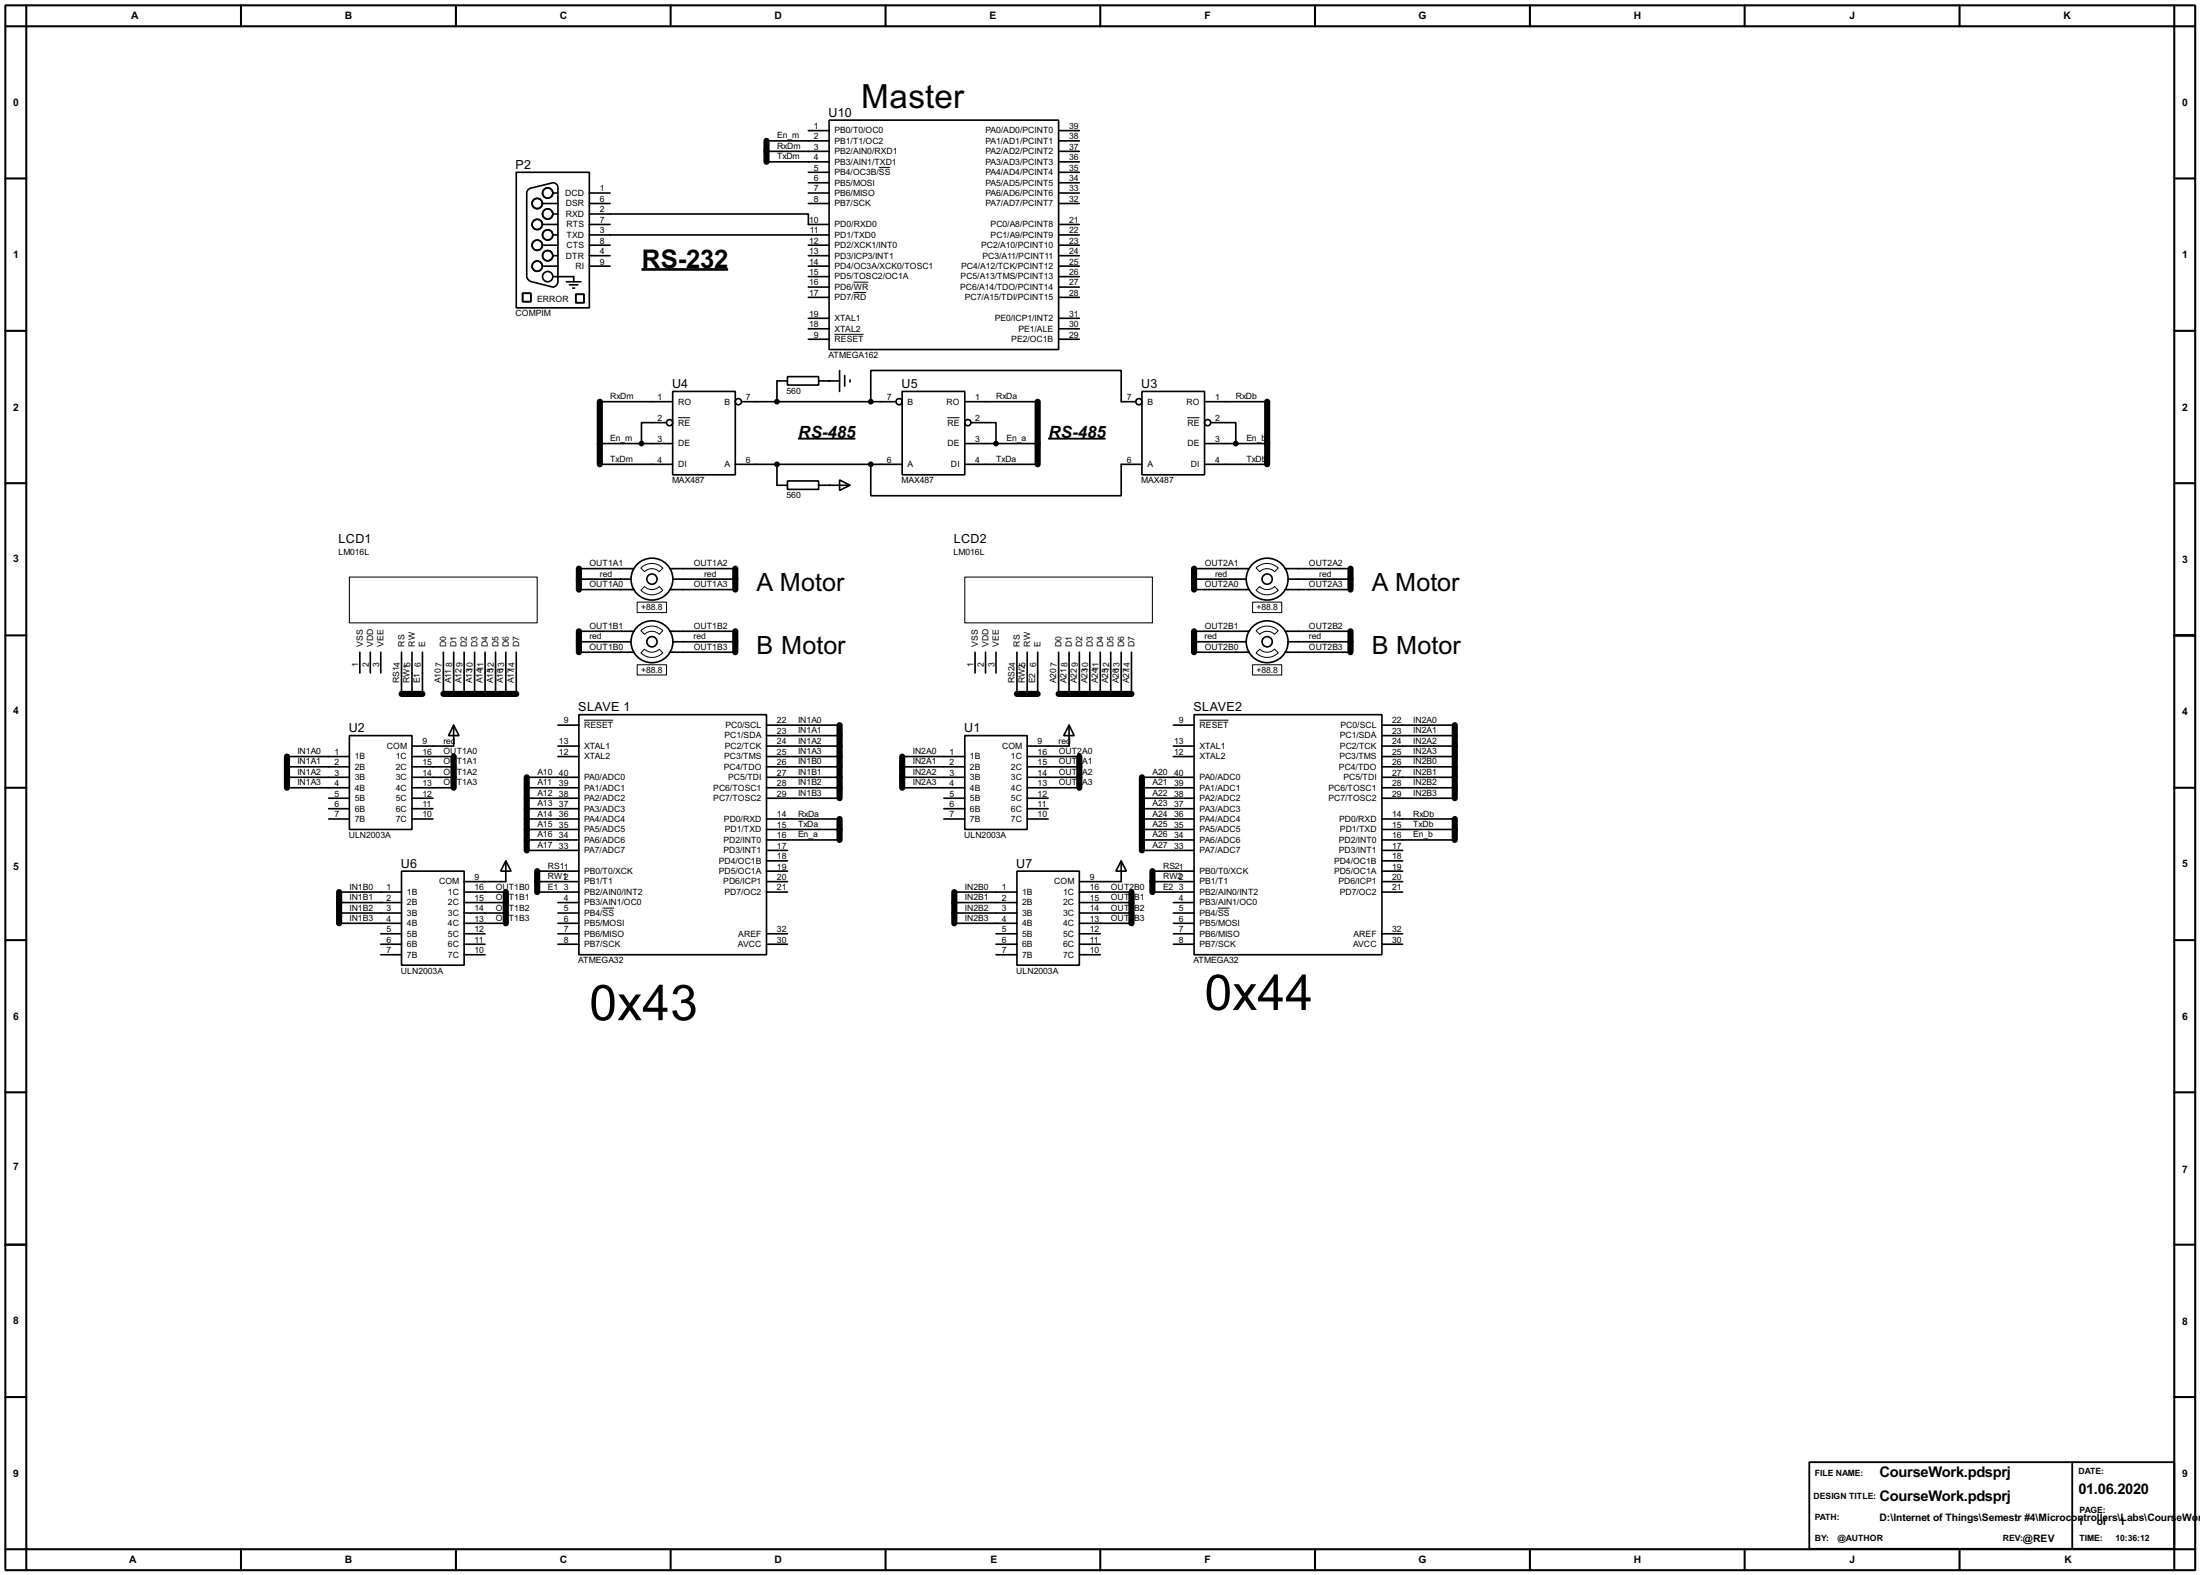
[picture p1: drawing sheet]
<svg xmlns="http://www.w3.org/2000/svg" width="536mm" height="383mm" viewBox="0 0 536 383" stroke-linecap="round" stroke-linejoin="round" font-family="sans-serif">
<g fill="none" stroke="#000" stroke-width=".5">
<path d="M1.3 1.3h533.4v381h-533.4zM6.4 6.4h523.2v370.8h-523.2zM6.4 1.3v5.1h-5.1M58.7 1.3v5.1M111.1 1.3v5.1M163.4 1.3v5.1M215.7 1.3v5.1M268 1.3v5.1M320.3 1.3v5.1M372.7 1.3v5.1M425 1.3v5.1M477.3 1.3v5.1"/>
<path d="M529.6 1.3v5.1h5.1M1.3 43.5h5.1M529.6 43.5h5.1M1.3 80.6h5.1M529.6 80.6h5.1M1.3 117.7h5.1M529.6 117.7h5.1M1.3 154.7h5.1M529.6 154.7h5.1M1.3 191.8h5.1M529.6 191.8h5.1M1.3 228.9h5.1"/>
<path d="M529.6 228.9h5.1M1.3 266h5.1M529.6 266h5.1M1.3 303.1h5.1M529.6 303.1h5.1M1.3 340.2h5.1M529.6 340.2h5.1M1.3 377.2h5.1v5.1M58.7 377.2v5.1M111.1 377.2v5.1M163.4 377.2v5.1M215.7 377.2v5.1"/>
<path d="M268 377.2v5.1M320.3 377.2v5.1M372.7 377.2v5.1M425 377.2v5.1M477.3 377.2v5.1M534.7 377.2h-5.1v5.1"/>
</g>
<path d="M194.4 106.8h14M255.3 106.8h14M440.7 356h88.9v21.1h-88.9zM504.8 356v21.1" fill="none" stroke="#000" stroke-width=".45"/>
<g fill="none" stroke="#000" stroke-width="1.5">
<path d="M186.7 34.3v5.1M146.1 97.8v15.3M252.8 97.8v15.3M308.7 97.8v15.3M141 138.5v5.1M179.1 138.5v5.1M290.9 138.5v5.1M329 138.5v5.1M141 153.7v5.1M179.1 153.7v5.1M290.9 153.7v5.1M329 153.7v5.1"/>
<path d="M97.8 169h5.1M108 169h17.8M204.5 176.6v17.8M247.7 169h5.1M257.9 169h17.7M354.4 176.6v17.8M69.9 184.2v7.6M110.5 184.2v7.6M128.3 189.3v17.8M204.5 199.4v5.1M219.8 184.2v7.6M262.9 184.2v7.6"/>
<path d="M278.2 189.3v17.8M354.4 199.4v5.1M82.6 217.2v7.6M123.2 217.2v7.6M130.9 212.1v5.1M232.5 217.2v7.6M275.6 217.2v7.6M280.7 212.1v5.1"/>
</g>
<g fill="#000">
<circle cx="202" cy="92.8" r=".2"/>
<circle cx="202" cy="118.2" r=".2"/>
</g>
<g fill="none" stroke="#000" stroke-width=".4">
<path d="M186.7 34.3h15.3M186.7 39.4h15.3M186.7 36.9h15.3M196.9 31.8h5.1M202 29.3h55.9v55.8h-55.9zM257.9 34.3h5M257.9 39.4h5M257.9 36.9h5M257.9 31.8h5M125.8 42h17.8v33h-17.8zM128.6 46.2l.6-.4 5.5-1.3a1.18 1.18 0 0 1 1.2 1.3v22.8a1.4 1.4 0 0 1-1.2 1.3l-5.5-1.4-.8-.8-.1-20.7zM132.1 59.7h3.8"/>
<path d="M132.1 54.7h3.8M132.1 49.6h3.8M134.7 57.2h1.2M134.7 47h1.2M134.7 52.1h1.2M143.6 52.1h53.3v2.6h5.1M143.6 57.2h58.4M143.6 59.7h5M143.6 54.7h5M143.6 47h5M143.6 49.6h5M196.9 59.7h5.1"/>
<path d="M196.9 47h5.1M196.9 44.5h5.1M196.9 42h5.1M196.9 49.6h5.1M257.9 57.2h5M257.9 59.7h5M257.9 54.7h5M257.9 47h5M257.9 44.5h5M257.9 42h5M257.9 49.6h5M127.3 71.4h2v2.1h-2z"/>
<path d="M132.1 64.8h3.8M134.7 67.4h5.1v1.2M134.7 62.3h1.2M138 68.6h3.5M138.7 69.4h2.1M139.5 70.2h.5M140.3 71.7h2v2h-2zM143.6 64.8h5M143.6 62.3h5M196.9 69.9h5.1M196.9 67.4h5.1M196.9 64.8h5.1"/>
<path d="M196.9 62.3h5.1M196.9 72.4h5.1M196.9 77.5h5.1M257.9 69.9h5M257.9 67.4h5M257.9 64.8h5M257.9 62.3h5M257.9 72.4h5M257.9 77.5h5M146.1 97.8h17.8M163.9 95.3h15.2v20.3h-15.2zM180.6 97.8h37.6"/>
<path d="M191.8 91.7h7.6v2.1h-7.6zM191.8 92.8h-2.5v5M196.9 82.6h5.1M196.9 80.1h5.1M199.4 92.8h5.1M204.5 90.2v5.1M205.8 91.5v2.5M207.1 92.5v.5M212.1 97.8v-7.6h61v7.6h3.6M219.8 95.3h15.2v20.3h-15.2zM235 97.8h17.8M257.9 82.6h5"/>
<path d="M257.9 80.1h5M278.2 95.3h15.2v20.3h-15.2zM293.4 97.8h15.3M146.1 113.1h17.8M146.1 108h17.8M162.4 102.9h-6.1v5.1M179.1 113.1h40.7M189.3 113.1v5.1h2.5M191.8 117.1h7.6v2.1h-7.6zM199.4 118.2h7.7M204.5 116.9l2.6 1.3-2.6 1.2zM212.1 113.1v7.6h61v-7.6h5.1"/>
<path d="M235 113.1h17.8M235 108h17.8M236.5 102.9h6.1v5.1M293.4 113.1h15.3M293.4 108h15.3M294.9 102.9h6.1v5.1M141 138.5h13.5M163.1 138.5h16M290.9 138.5h13.4M313 138.5h16M87.7 158.8v5.1M90.2 158.8v5.1"/>
<path d="M92.8 158.8v5.1M97.8 158.8v10.2M100.4 158.8v10.2M102.9 158.8v10.2M108 158.8v10.2M110.5 158.8v10.2M113.1 158.8v10.2M115.6 158.8v10.2M118.2 158.8v10.2M120.7 158.8v10.2M123.2 158.8v10.2M125.8 158.8v10.2"/>
<path d="M141 143.6h13.5M141 153.7h13.5M141 158.8h13.5M141 156.3h12.7M141 141h12.7M163.1 143.6h16M163.1 153.7h16M163.1 158.8h16M163.9 156.3h15.2M163.9 141h15.2M237.5 158.8v5.1M240.1 158.8v5.1"/>
<path d="M242.6 158.8v5.1M247.7 158.8v10.2M250.2 158.8v10.2M252.8 158.8v10.2M257.9 158.8v10.2M260.4 158.8v10.2M262.9 158.8v10.2M265.5 158.8v10.2M268 158.8v10.2M270.6 158.8v10.2M273.1 158.8v10.2M275.6 158.8v10.2"/>
<path d="M290.9 143.6h13.4M290.9 153.7h13.4M290.9 158.8h13.4M290.9 156.3h12.7M290.9 141h12.7M313 143.6h16M313 153.7h16M313 158.8h16M313.7 156.3h15.3M313.7 141h15.3M85.1 179.1h15.3v22.9h-15.3zM110.5 176.6l1.3 2.5h-2.5z"/>
<path d="M110.5 176.6v5.1h-10.1M135.9 176.6h5.1M141 174h45.7v58.5h-45.7zM186.7 176.6h17.8M186.7 179.1h17.8M235 179.1h15.2v22.9h-15.2zM260.4 176.6l1.3 2.5h-2.6zM260.4 176.6v5.1h-10.2M285.8 176.6h5.1M290.9 174h45.7v58.5h-45.7zM336.6 176.6h17.8M336.6 179.1h17.8"/>
<path d="M69.9 184.2h15.2M69.9 186.7h15.2M69.9 189.3h15.2M69.9 191.8h15.2M80.1 199.4h5M80.1 194.4h5M80.1 196.9h5M100.4 199.4h5.1M100.4 184.2h10.1M100.4 186.7h10.1M100.4 189.3h10.1M100.4 191.8h10.1"/>
<path d="M100.4 194.4h5.1M100.4 196.9h5.1M128.3 199.4h12.7M128.3 189.3h12.7M128.3 191.8h12.7M128.3 194.4h12.7M128.3 196.9h12.7M135.9 184.2h5.1M135.9 181.7h5.1M186.7 199.4h17.8M186.7 184.2h17.8M186.7 186.7h17.8"/>
<path d="M186.7 189.3h17.8M186.7 191.8h17.8M186.7 181.7h17.8M186.7 194.4h17.8M219.8 184.2h15.2M219.8 186.7h15.2M219.8 189.3h15.2M219.8 191.8h15.2M229.9 199.4h5.1M229.9 194.4h5.1M229.9 196.9h5.1M250.2 199.4h5.1"/>
<path d="M250.2 184.2h12.7M250.2 186.7h12.7M250.2 189.3h12.7M250.2 191.8h12.7M250.2 194.4h5.1M250.2 196.9h5.1M278.2 199.4h12.7M278.2 189.3h12.7M278.2 191.8h12.7M278.2 194.4h12.7M278.2 196.9h12.7M285.8 184.2h5.1"/>
<path d="M285.8 181.7h5.1M336.6 199.4h17.8M336.6 184.2h17.8M336.6 186.7h17.8M336.6 189.3h17.8M336.6 191.8h17.8M336.6 181.7h17.8M336.6 194.4h17.8M82.6 217.2h15.2M82.6 219.8h15.2M97.8 212.1h15.3v22.9h-15.3zM113.1 217.2h10.1"/>
<path d="M113.1 219.8h10.1M123.2 209.6l1.3 2.5h-2.5zM123.2 209.6v5.1h-10.1M128.3 204.5h12.7M128.3 202h12.7M128.3 207.1h12.7M130.9 217.2h10.1M130.9 214.7h10.1M130.9 212.1h10.1M135.9 219.8h5.1M186.7 204.5h17.8M186.7 202h17.8"/>
<path d="M186.7 217.2h5.1M186.7 214.7h5.1M186.7 207.1h5.1M186.7 212.1h5.1M186.7 209.6h5.1M232.5 217.2h15.2M232.5 219.8h15.2M247.7 212.1h15.2v22.9h-15.2zM262.9 217.2h12.7M262.9 219.8h12.7M273.1 209.6l1.3 2.5h-2.6zM273.1 209.6v5.1h-10.2"/>
<path d="M278.2 204.5h12.7M278.2 202h12.7M278.2 207.1h12.7M280.7 217.2h10.2M280.7 214.7h10.2M280.7 212.1h10.2M285.8 219.8h5.1M336.6 204.5h17.8M336.6 202h17.8M336.6 217.2h5.1M336.6 214.7h5.1M336.6 207.1h5.1"/>
<path d="M336.6 212.1h5.1M336.6 209.6h5.1M82.6 224.8h15.2M82.6 222.3h15.2M92.8 227.4h5M92.8 229.9h5M92.8 232.5h5M113.1 224.8h10.1M113.1 222.3h10.1M113.1 227.4h5.1M113.1 229.9h5.1M113.1 232.5h5.1"/>
<path d="M135.9 224.8h5.1M135.9 222.3h5.1M135.9 227.4h5.1M135.9 229.9h5.1M186.7 227.4h5.1M186.7 229.9h5.1M232.5 224.8h15.2M232.5 222.3h15.2M242.6 227.4h5.1M242.6 229.9h5.1M242.6 232.5h5.1M262.9 224.8h12.7"/>
<path d="M262.9 222.3h12.7M262.9 227.4h5.1M262.9 229.9h5.1M262.9 232.5h5.1M285.8 224.8h5.1M285.8 222.3h5.1M285.8 227.4h5.1M285.8 229.9h5.1M336.6 227.4h5.1M336.6 229.9h5.1"/>
<circle cx="130.8" cy="49.6" r="1.25"/>
<circle cx="130.8" cy="54.7" r="1.25"/>
<circle cx="130.8" cy="59.7" r="1.25"/>
<circle cx="133.4" cy="47" r="1.25"/>
<circle cx="133.4" cy="57.2" r="1.25"/>
<circle cx="133.4" cy="52.1" r="1.25"/>
<circle cx="130.8" cy="64.8" r="1.25"/>
<circle cx="133.4" cy="67.4" r="1.25"/>
<circle cx="133.4" cy="62.3" r="1.25"/>
<circle cx="179.8" cy="97.8" r=".75"/>
<circle cx="219" cy="97.8" r=".75"/>
<circle cx="277.4" cy="97.8" r=".75"/>
<circle cx="163.1" cy="102.9" r=".75"/>
<circle cx="235.7" cy="102.9" r=".75"/>
<circle cx="294.1" cy="102.9" r=".75"/>
<circle cx="158.8" cy="141" r="5.1"/>
<circle cx="158.8" cy="156.3" r="5.1"/>
<circle cx="158.8" cy="141" r="1.25"/>
<circle cx="158.8" cy="156.3" r="1.25"/>
<circle cx="308.6" cy="141" r="5.1"/>
<circle cx="308.6" cy="156.3" r="5.1"/>
<circle cx="308.6" cy="156.3" r="1.25"/>
<circle cx="308.6" cy="141" r="1.25"/>
</g>
<g fill="none" stroke="#000" stroke-width=".24">
<path d="M214.1 40.8h2.8M207.9 68.7h3.6M207.9 71.2h3.1M203.3 81.4h7.1M165.2 101.7h2.9M230.8 101.7h2.9M289.2 101.7h3M156.1 138.3a3.7 3.7 0 0 1 5.4 0l-.9 .9a2.54 2.54 0 0 0-3.6 0zM306 138.3a3.8 3.8 0 0 1 5.4 0l-.9 .9a2.54 2.54 0 0 0-3.6 0zM155.2 146.6h7.2v2.6h-7.2zM156.1 159l.9-.9a2.53 2.53 0 0 0 3.6 0l.9 .9a3.7 3.7 0 0 1-5.4 0zM156.1 153.6a3.7 3.7 0 0 1 5.4 0l-.9 .9a2.54 2.54 0 0 0-3.6 0z"/>
<path d="M156.1 143.7l.9-.9a2.53 2.53 0 0 0 3.6 0l.9 .9a3.7 3.7 0 0 1-5.4 0zM305.1 146.6h7.1v2.6h-7.1zM306 159l.9-.9a2.54 2.54 0 0 0 3.6 0l.9 .9a3.8 3.8 0 0 1-5.4 0zM306 153.6a3.8 3.8 0 0 1 5.4 0l-.9 .9a2.54 2.54 0 0 0-3.6 0zM306 143.7l.9-.9a2.54 2.54 0 0 0 3.6 0l.9 .9a3.8 3.8 0 0 1-5.4 0zM142.3 175.4h7.1M155.2 161.9h7.2v2.5h-7.2zM292.2 175.4h7.1M305.1 161.9h7.1v2.5h-7.1zM146.8 221.1h2.8M296.7 221.1h2.8"/>
</g>
<g fill="#000" stroke="#000" stroke-width=".4">
<circle cx="189.2" cy="97.8" r=".5"/>
<circle cx="212.1" cy="97.8" r=".5"/>
<circle cx="156.2" cy="108" r=".5"/>
<circle cx="189.2" cy="113.1" r=".5"/>
<circle cx="212.1" cy="113.1" r=".5"/>
<circle cx="242.6" cy="108" r=".5"/>
<circle cx="301" cy="108" r=".5"/>
</g>
<path d="M85.1 140.5h45.8v11.2h-45.8zM235 140.5h45.7v11.2h-45.7z" fill="none" stroke="#000" stroke-width=".25"/>
<path d="M156.3 65.6h21.1" fill="none" stroke="#000" stroke-width=".65" stroke-linecap="butt"/>
<g font-size="13.5">
<text x="293.4" y="245.9">0x44</text>
<text x="143.6" y="248.4">0x43</text>
</g>
<text font-size="9.1" x="209.7" y="26.4">Master</text>
<text font-size="7" x="156.4" y="65.4">RS-232</text>
<g font-size="6.9">
<text x="184.3" y="143.9">A Motor</text>
<text x="334.2" y="143.9">A Motor</text>
<text x="184.3" y="159.2">B Motor</text>
<text x="334.2" y="159.2">B Motor</text>
</g>
<g font-size="4.6">
<text x="194.4" y="106.6">RS-485</text>
<text x="255.4" y="106.6">RS-485</text>
</g>
<g font-size="4">
<text x="457.8" y="359.6">CourseWork.pdsprj</text>
<text x="457.8" y="365.4">CourseWork.pdsprj</text>
<text x="506.3" y="363.7">01.06.2020</text>
</g>
<g font-size="3.4">
<text x="201.8" y="28.5">U10</text>
<text x="125.6" y="41.2">P2</text>
<text x="163.7" y="94.5">U4</text>
<text x="219.6" y="94.5">U5</text>
<text x="278" y="94.5">U3</text>
<text x="82.5" y="132.1">LCD1</text>
<text x="232.3" y="132.1">LCD2</text>
<text x="140.9" y="173.2">SLAVE 1</text>
<text x="290.7" y="173.2">SLAVE2</text>
<text x="85" y="178.3">U2</text>
<text x="234.9" y="178.3">U1</text>
<text x="97.7" y="211.3">U6</text>
<text x="247.6" y="211.3">U7</text>
</g>
<g font-size="2.8">
<text x="31.9" y="4.7">A</text>
<text x="84" y="4.7">B</text>
<text x="136.3" y="4.7">C</text>
<text x="188.6" y="4.7">D</text>
<text x="241" y="4.7">E</text>
<text x="293.4" y="4.7">F</text>
<text x="345.5" y="4.7">G</text>
<text x="397.9" y="4.7">H</text>
<text x="450.5" y="4.7">J</text>
<text x="502.6" y="4.7">K</text>
<text x="3.2" y="25.8">0</text>
<text x="531.5" y="25.8">0</text>
<text x="3.2" y="62.8">1</text>
<text x="531.5" y="62.8">1</text>
<text x="3.2" y="100">2</text>
<text x="531.5" y="100">2</text>
<text x="3.2" y="136.8">3</text>
<text x="531.5" y="137">3</text>
<text x="3.2" y="173.9">4</text>
<text x="531.5" y="174.1">4</text>
<text x="3.2" y="211.7">5</text>
<text x="531.5" y="211.2">5</text>
<text x="3.2" y="248.3">6</text>
<text x="531.5" y="248.3">6</text>
<text x="3.2" y="284.9">7</text>
<text x="531.5" y="285.6">7</text>
<text x="3.2" y="322.5">8</text>
<text x="531.5" y="322.7">8</text>
<text x="3.2" y="359.6">9</text>
<text x="531.5" y="359.6">9</text>
<text x="457.8" y="370.3">D:\Internet of Things\Semestr #4\Microcontrollers\Labs\Cours</text>
<text x="506.1" y="371.4">1</text>
<text x="510.7" y="371.4">of</text>
<text x="516.3" y="371.4">1</text>
<text x="530.2" y="370.3">eWo</text>
<text x="535.4" y="370.3">r</text>
<text x="492.8" y="375.4">@REV</text>
<text x="31.4" y="380.6">A</text>
<text x="84" y="380.6">B</text>
<text x="136.3" y="380.6">C</text>
<text x="188.6" y="380.6">D</text>
<text x="241.3" y="380.6">E</text>
<text x="293.4" y="380.6">F</text>
<text x="345.5" y="380.6">G</text>
<text x="397.9" y="380.6">H</text>
<text x="450.5" y="380.6">J</text>
<text x="502.8" y="380.6">K</text>
</g>
<g font-size="2.4">
<text x="189.3" y="33.7">En_m</text>
<text x="198.3" y="33.9">2</text>
<text x="198.3" y="31.4">1</text>
<text x="203.3" y="35">PB1/T1/OC2</text>
<text x="203.3" y="32.5">PB0/T0/OC0</text>
<text x="240" y="35">PA1/AD1/PCINT1</text>
<text x="240" y="32.5">PA0/AD0/PCINT0</text>
<text x="260.4" y="33.9">38</text>
<text x="260.4" y="31.4">39</text>
<text x="189.3" y="38.8">TxDm</text>
<text x="189.3" y="36.3">RxDm</text>
<text x="198.3" y="41.6">5</text>
<text x="198.3" y="39">4</text>
<text x="198.3" y="36.4">3</text>
<text x="203.3" y="40.1">PB3/AIN1/TXD1</text>
<text x="203.3" y="37.5">PB2/AIN0/RXD1</text>
<text x="240" y="40.1">PA3/AD3/PCINT3</text>
<text x="240" y="37.5">PA2/AD2/PCINT2</text>
<text x="260.4" y="41.6">35</text>
<text x="260.4" y="39">36</text>
<text x="260.4" y="36.4">37</text>
<text x="137.6" y="47.7">DCD</text>
<text x="146.1" y="46.6">1</text>
<text x="198.3" y="46.6">7</text>
<text x="198.3" y="44.1">6</text>
<text x="203.3" y="47.7">PB6/MISO</text>
<text x="203.3" y="45.2">PB5/MOSI</text>
<text x="203.3" y="42.7">PB4/OC3B/SS</text>
<text x="240" y="47.7">PA6/AD6/PCINT6</text>
<text x="240" y="45.2">PA5/AD5/PCINT5</text>
<text x="240" y="42.7">PA4/AD4/PCINT4</text>
<text x="260.4" y="46.6">33</text>
<text x="260.4" y="44.1">34</text>
<text x="137.8" y="52.8">RXD</text>
<text x="137.8" y="50.2">DSR</text>
<text x="146.1" y="51.7">2</text>
<text x="146.1" y="49.2">6</text>
<text x="198.3" y="49.2">8</text>
<text x="203.3" y="50.2">PB7/SCK</text>
<text x="240" y="50.2">PA7/AD7/PCINT7</text>
<text x="260.4" y="49.2">32</text>
<text x="138" y="57.9">TXD</text>
<text x="138" y="55.4">RTS</text>
<text x="146.1" y="56.8">3</text>
<text x="146.1" y="59.3">8</text>
<text x="146.1" y="54.3">7</text>
<text x="197.1" y="59.3">12</text>
<text x="197.1" y="54.3">10</text>
<text x="197.3" y="56.8">11</text>
<text x="203.3" y="57.9">PD1/TXD0</text>
<text x="203.3" y="55.4">PD0/RXD0</text>
<text x="241.3" y="57.9">PC1/A9/PCINT9</text>
<text x="241.3" y="55.4">PC0/A8/PCINT8</text>
<text x="260.4" y="59.3">23</text>
<text x="260.4" y="56.8">22</text>
<text x="260.4" y="54.3">21</text>
<text x="137.8" y="62.9">DTR</text>
<text x="138" y="60.4">CTS</text>
<text x="140.2" y="65.5">RI</text>
<text x="146.1" y="61.9">4</text>
<text x="146.1" y="64.4">9</text>
<text x="197.1" y="64.4">14</text>
<text x="197.1" y="61.9">13</text>
<text x="203.3" y="65.5">PD4/OC3A/XCK0/TOSC1</text>
<text x="203.3" y="62.9">PD3/ICP3/INT1</text>
<text x="203.3" y="60.4">PD2/XCK1/INT0</text>
<text x="234.1" y="65.5">PC4/A12/TCK/PCINT12</text>
<text x="239" y="60.4">PC2/A10/PCINT10</text>
<text x="239.3" y="62.9">PC3/A11/PCINT11</text>
<text x="260.4" y="64.4">25</text>
<text x="260.4" y="61.9">24</text>
<text x="197.1" y="69.5">16</text>
<text x="197.1" y="67">15</text>
<text x="197.1" y="72">17</text>
<text x="203.3" y="70.6">PD6/WR</text>
<text x="203.3" y="68.1">PD5/TOSC2/OC1A</text>
<text x="233.9" y="70.6">PC6/A14/TDO/PCINT14</text>
<text x="234" y="68.1">PC5/A13/TMS/PCINT13</text>
<text x="260.4" y="69.5">27</text>
<text x="260.4" y="67">26</text>
<text x="260.4" y="72">28</text>
<text x="125.6" y="77">COMPIM</text>
<text x="130.8" y="73.6">ERROR</text>
<text x="197.1" y="77.1">19</text>
<text x="203.3" y="73.1">PD7/RD</text>
<text x="235" y="73.1">PC7/A15/TDI/PCINT15</text>
<text x="260.4" y="77.1">31</text>
<text x="197.1" y="79.7">18</text>
<text x="198.3" y="82.2">9</text>
<text x="203.3" y="83.3">RESET</text>
<text x="203.3" y="78.2">XTAL1</text>
<text x="203.3" y="80.8">XTAL2</text>
<text x="242.3" y="78.2">PE0/ICP1/INT2</text>
<text x="246.3" y="83.3">PE2/OC1B</text>
<text x="248.1" y="80.8">PE1/ALE</text>
<text x="260.4" y="82.2">29</text>
<text x="260.4" y="79.7">30</text>
<text x="201.8" y="87.2">ATMEGA162</text>
<text x="191.6" y="95.9">560</text>
<text x="148.6" y="97.2">RxDm</text>
<text x="160.2" y="97.4">1</text>
<text x="165.2" y="98.5">RO</text>
<text x="176.5" y="98.5">B</text>
<text x="181.7" y="97.4">7</text>
<text x="216.1" y="97.4">7</text>
<text x="221" y="98.5">B</text>
<text x="230.5" y="98.5">RO</text>
<text x="237.5" y="97.4">1</text>
<text x="242.6" y="97.2">RxDa</text>
<text x="274.5" y="97.4">7</text>
<text x="279.5" y="98.5">B</text>
<text x="289" y="98.5">RO</text>
<text x="296" y="97.4">1</text>
<text x="301" y="97.2">RxDb</text>
<text x="148.6" y="107.4">En_m</text>
<text x="160.2" y="107.6">3</text>
<text x="160.2" y="102.5">2</text>
<text x="165.2" y="103.6">RE</text>
<text x="230.8" y="103.6">RE</text>
<text x="237.5" y="107.6">3</text>
<text x="237.5" y="102.5">2</text>
<text x="245.2" y="107.4">En_a</text>
<text x="289.2" y="103.6">RE</text>
<text x="296" y="107.6">3</text>
<text x="296" y="102.5">2</text>
<text x="303.6" y="107.4">En_b</text>
<text x="148.6" y="112.5">TxDm</text>
<text x="160.2" y="112.7">4</text>
<text x="165.2" y="108.7">DE</text>
<text x="165.2" y="113.7">DI</text>
<text x="176.5" y="113.7">A</text>
<text x="181.7" y="112.7">6</text>
<text x="216.1" y="112.7">6</text>
<text x="221" y="113.7">A</text>
<text x="230.8" y="108.7">DE</text>
<text x="231.6" y="113.7">DI</text>
<text x="237.5" y="112.7">4</text>
<text x="242.6" y="112.5">TxDa</text>
<text x="274.5" y="112.7">6</text>
<text x="279.5" y="113.7">A</text>
<text x="289.2" y="108.7">DE</text>
<text x="290.1" y="113.7">DI</text>
<text x="296" y="112.7">4</text>
<text x="303.6" y="112.5">TxDb</text>
<text x="163.7" y="117.7">MAX487</text>
<text x="219.6" y="117.7">MAX487</text>
<text x="278" y="117.7">MAX487</text>
<text x="191.6" y="121.3">560</text>
<text x="82.4" y="135.1">LM016L</text>
<text x="143.6" y="137.9">OUT1A1</text>
<text x="169" y="137.9">OUT1A2</text>
<text x="232.3" y="135.1">LM016L</text>
<text x="293.4" y="137.9">OUT2A1</text>
<text x="318.8" y="137.9">OUT2A2</text>
<text x="143.6" y="143">OUT1A0</text>
<text x="146.1" y="140.4">red</text>
<text x="169" y="143">OUT1A3</text>
<text x="171.5" y="140.4">red</text>
<text x="293.4" y="143">OUT2A0</text>
<text x="296" y="140.4">red</text>
<text x="318.8" y="143">OUT2A3</text>
<text x="321.4" y="140.4">red</text>
<text x="156.2" y="148.6">+88.8</text>
<text x="306.1" y="148.6">+88.8</text>
<text x="143.6" y="155.7">red</text>
<text x="143.6" y="153.1">OUT1B1</text>
<text x="169" y="155.7">red</text>
<text x="169" y="153.1">OUT1B2</text>
<text x="293.4" y="155.7">red</text>
<text x="293.4" y="153.1">OUT2B1</text>
<text x="318.8" y="155.7">red</text>
<text x="318.8" y="153.1">OUT2B2</text>
<text x="88.4" y="157.5" transform="rotate(-90 88.4 157.5)">VSS</text>
<text x="90.9" y="157.5" transform="rotate(-90 90.9 157.5)">VDD</text>
<text x="93.5" y="157.5" transform="rotate(-90 93.5 157.5)">VEE</text>
<text x="98.5" y="157.5" transform="rotate(-90 98.5 157.5)">RS</text>
<text x="101.1" y="157.5" transform="rotate(-90 101.1 157.5)">RW</text>
<text x="103.6" y="157.5" transform="rotate(-90 103.6 157.5)">E</text>
<text x="108.7" y="157.5" transform="rotate(-90 108.7 157.5)">D0</text>
<text x="111.2" y="157.5" transform="rotate(-90 111.2 157.5)">D1</text>
<text x="113.8" y="157.5" transform="rotate(-90 113.8 157.5)">D2</text>
<text x="116.3" y="157.5" transform="rotate(-90 116.3 157.5)">D3</text>
<text x="118.9" y="157.5" transform="rotate(-90 118.9 157.5)">D4</text>
<text x="121.4" y="157.5" transform="rotate(-90 121.4 157.5)">D5</text>
<text x="123.9" y="157.5" transform="rotate(-90 123.9 157.5)">D6</text>
<text x="126.5" y="157.5" transform="rotate(-90 126.5 157.5)">D7</text>
<text x="143.6" y="158.2">OUT1B0</text>
<text x="169" y="158.2">OUT1B3</text>
<text x="238.2" y="157.5" transform="rotate(-90 238.2 157.5)">VSS</text>
<text x="240.8" y="157.5" transform="rotate(-90 240.8 157.5)">VDD</text>
<text x="243.3" y="157.5" transform="rotate(-90 243.3 157.5)">VEE</text>
<text x="248.4" y="157.5" transform="rotate(-90 248.4 157.5)">RS</text>
<text x="250.9" y="157.5" transform="rotate(-90 250.9 157.5)">RW</text>
<text x="253.5" y="157.5" transform="rotate(-90 253.5 157.5)">E</text>
<text x="258.6" y="157.5" transform="rotate(-90 258.6 157.5)">D0</text>
<text x="261.1" y="157.5" transform="rotate(-90 261.1 157.5)">D1</text>
<text x="263.6" y="157.5" transform="rotate(-90 263.6 157.5)">D2</text>
<text x="266.2" y="157.5" transform="rotate(-90 266.2 157.5)">D3</text>
<text x="268.7" y="157.5" transform="rotate(-90 268.7 157.5)">D4</text>
<text x="271.3" y="157.5" transform="rotate(-90 271.3 157.5)">D5</text>
<text x="273.8" y="157.5" transform="rotate(-90 273.8 157.5)">D6</text>
<text x="276.3" y="157.5" transform="rotate(-90 276.3 157.5)">D7</text>
<text x="293.4" y="158.2">OUT2B0</text>
<text x="318.8" y="158.2">OUT2B3</text>
<text x="87.3" y="162.4" transform="rotate(-90 87.3 162.4)">1</text>
<text x="89.8" y="162.5" transform="rotate(-90 89.8 162.5)">2</text>
<text x="92.4" y="162.5" transform="rotate(-90 92.4 162.5)">3</text>
<text x="97.2" y="166.4" transform="rotate(-90 97.2 166.4)">RS14</text>
<text x="99.8" y="166.4" transform="rotate(-90 99.8 166.4)">RW15</text>
<text x="102.3" y="166.4" transform="rotate(-90 102.3 166.4)">E1</text>
<text x="102.5" y="162.5" transform="rotate(-90 102.5 162.5)">6</text>
<text x="107.4" y="166.4" transform="rotate(-90 107.4 166.4)">A107</text>
<text x="109.9" y="166.4" transform="rotate(-90 109.9 166.4)">A118</text>
<text x="112.5" y="166.4" transform="rotate(-90 112.5 166.4)">A129</text>
<text x="115" y="166.4" transform="rotate(-90 115 166.4)">A1310</text>
<text x="117.6" y="166.4" transform="rotate(-90 117.6 166.4)">A1411</text>
<text x="120.1" y="166.4" transform="rotate(-90 120.1 166.4)">A1512</text>
<text x="122.6" y="166.4" transform="rotate(-90 122.6 166.4)">A1613</text>
<text x="125.2" y="166.4" transform="rotate(-90 125.2 166.4)">A1714</text>
<text x="156.2" y="163.8">+88.8</text>
<text x="237.1" y="162.5" transform="rotate(-90 237.1 162.5)">1</text>
<text x="239.7" y="162.4" transform="rotate(-90 239.7 162.4)">2</text>
<text x="242.2" y="162.5" transform="rotate(-90 242.2 162.5)">3</text>
<text x="247.1" y="166.4" transform="rotate(-90 247.1 166.4)">RS24</text>
<text x="249.6" y="166.4" transform="rotate(-90 249.6 166.4)">RW25</text>
<text x="252.2" y="166.4" transform="rotate(-90 252.2 166.4)">E2</text>
<text x="252.4" y="162.4" transform="rotate(-90 252.4 162.4)">6</text>
<text x="257.3" y="166.4" transform="rotate(-90 257.3 166.4)">A207</text>
<text x="259.8" y="166.4" transform="rotate(-90 259.8 166.4)">A218</text>
<text x="262.3" y="166.4" transform="rotate(-90 262.3 166.4)">A229</text>
<text x="264.9" y="166.4" transform="rotate(-90 264.9 166.4)">A2310</text>
<text x="267.4" y="166.4" transform="rotate(-90 267.4 166.4)">A2411</text>
<text x="270" y="166.4" transform="rotate(-90 270 166.4)">A2512</text>
<text x="272.5" y="166.4" transform="rotate(-90 272.5 166.4)">A2613</text>
<text x="275" y="166.4" transform="rotate(-90 275 166.4)">A2714</text>
<text x="306.1" y="163.8">+88.8</text>
<text x="137.3" y="176.2">9</text>
<text x="142.3" y="177.3">RESET</text>
<text x="176.5" y="179.8">PC1/SDA</text>
<text x="176.7" y="177.3">PC0/SCL</text>
<text x="189.3" y="176.2">22</text>
<text x="189.3" y="178.7">23</text>
<text x="194.4" y="176">IN1A0</text>
<text x="194.4" y="178.5">IN1A1</text>
<text x="287.2" y="176.2">9</text>
<text x="292.2" y="177.3">RESET</text>
<text x="326.3" y="179.8">PC1/SDA</text>
<text x="326.5" y="177.3">PC0/SCL</text>
<text x="339.1" y="176.2">22</text>
<text x="339.1" y="178.7">23</text>
<text x="344.2" y="176">IN2A0</text>
<text x="344.2" y="178.5">IN2A1</text>
<text x="72.4" y="183.6">IN1A0</text>
<text x="81.5" y="183.8">1</text>
<text x="86.4" y="184.9">1B</text>
<text x="94.2" y="182.4">COM</text>
<text x="96.4" y="184.9">1C</text>
<text x="102.9" y="183.8">16</text>
<text x="102.9" y="181.3">9</text>
<text x="108" y="181.1">red</text>
<text x="108" y="183.6">OUT1A0</text>
<text x="136.2" y="183.8">12</text>
<text x="136.2" y="181.3">13</text>
<text x="142.3" y="184.9">XTAL2</text>
<text x="142.3" y="182.4">XTAL1</text>
<text x="176.4" y="184.9">PC3/TMS</text>
<text x="176.5" y="182.4">PC2/TCK</text>
<text x="189.3" y="181.3">24</text>
<text x="189.3" y="183.8">25</text>
<text x="194.4" y="181.1">IN1A2</text>
<text x="194.4" y="183.6">IN1A3</text>
<text x="222.3" y="183.6">IN2A0</text>
<text x="231.3" y="183.8">1</text>
<text x="236.3" y="184.9">1B</text>
<text x="244.1" y="182.4">COM</text>
<text x="246.3" y="184.9">1C</text>
<text x="252.8" y="183.8">16</text>
<text x="252.8" y="181.3">9</text>
<text x="257.9" y="181.1">red</text>
<text x="257.9" y="183.6">OUT2A0</text>
<text x="286" y="183.8">12</text>
<text x="286" y="181.3">13</text>
<text x="292.2" y="184.9">XTAL2</text>
<text x="292.2" y="182.4">XTAL1</text>
<text x="326.2" y="184.9">PC3/TMS</text>
<text x="326.4" y="182.4">PC2/TCK</text>
<text x="339.1" y="181.3">24</text>
<text x="339.1" y="183.8">25</text>
<text x="344.2" y="181.1">IN2A2</text>
<text x="344.2" y="183.6">IN2A3</text>
<text x="72.4" y="186.1">IN1A1</text>
<text x="72.4" y="188.7">IN1A2</text>
<text x="72.4" y="191.2">IN1A3</text>
<text x="81.5" y="186.3">2</text>
<text x="81.5" y="188.9">3</text>
<text x="81.5" y="191.4">4</text>
<text x="86.4" y="187.4">2B</text>
<text x="86.4" y="190">3B</text>
<text x="96.4" y="187.4">2C</text>
<text x="96.4" y="190">3C</text>
<text x="102.9" y="186.3">15</text>
<text x="102.9" y="188.9">14</text>
<text x="102.9" y="191.4">13</text>
<text x="108" y="191.2">OU</text>
<text x="108" y="186.1">OU</text>
<text x="108" y="188.7">OU</text>
<text x="111.2" y="191.2">T1A3</text>
<text x="111.2" y="186.1">T1A1</text>
<text x="111.2" y="188.7">T1A2</text>
<text x="130.9" y="188.7">A10</text>
<text x="130.9" y="191.2">A11</text>
<text x="136.2" y="191.4">39</text>
<text x="136.2" y="188.9">40</text>
<text x="142.3" y="190">PA0/ADC0</text>
<text x="176.3" y="187.4">PC4/TDO</text>
<text x="177.4" y="190">PC5/TDI</text>
<text x="189.3" y="186.3">26</text>
<text x="189.3" y="188.9">27</text>
<text x="189.3" y="191.4">28</text>
<text x="194.4" y="186.1">IN1B0</text>
<text x="194.4" y="188.7">IN1B1</text>
<text x="194.4" y="191.2">IN1B2</text>
<text x="222.3" y="191.2">IN2A3</text>
<text x="222.3" y="186.1">IN2A1</text>
<text x="222.3" y="188.7">IN2A2</text>
<text x="231.3" y="186.3">2</text>
<text x="231.3" y="188.9">3</text>
<text x="231.3" y="191.4">4</text>
<text x="236.3" y="187.4">2B</text>
<text x="236.3" y="190">3B</text>
<text x="246.3" y="187.4">2C</text>
<text x="246.3" y="190">3C</text>
<text x="252.8" y="186.3">15</text>
<text x="252.8" y="188.9">14</text>
<text x="252.8" y="191.4">13</text>
<text x="257.9" y="191.2">OUT2</text>
<text x="257.9" y="186.1">OUT2</text>
<text x="257.9" y="188.7">OUT2</text>
<text x="263.6" y="191.2">A3</text>
<text x="263.6" y="186.1">A1</text>
<text x="263.6" y="188.7">A2</text>
<text x="280.7" y="188.7">A20</text>
<text x="280.7" y="191.2">A21</text>
<text x="286" y="191.4">39</text>
<text x="286" y="188.9">40</text>
<text x="292.2" y="190">PA0/ADC0</text>
<text x="326.1" y="187.4">PC4/TDO</text>
<text x="327.2" y="190">PC5/TDI</text>
<text x="339.1" y="186.3">26</text>
<text x="339.1" y="188.9">27</text>
<text x="339.1" y="191.4">28</text>
<text x="344.2" y="191.2">IN2B2</text>
<text x="344.2" y="188.7">IN2B1</text>
<text x="344.2" y="186.1">IN2B0</text>
<text x="81.5" y="194">5</text>
<text x="81.5" y="196.5">6</text>
<text x="86.4" y="192.5">4B</text>
<text x="86.4" y="195.1">5B</text>
<text x="86.4" y="197.6">6B</text>
<text x="96.4" y="192.5">4C</text>
<text x="96.4" y="195.1">5C</text>
<text x="96.4" y="197.6">6C</text>
<text x="102.9" y="194">12</text>
<text x="102.9" y="196.5">11</text>
<text x="130.9" y="193.8">A12</text>
<text x="130.9" y="196.3">A13</text>
<text x="136.2" y="196.5">37</text>
<text x="136.2" y="194">38</text>
<text x="142.3" y="197.6">PA3/ADC3</text>
<text x="142.3" y="195.1">PA2/ADC2</text>
<text x="142.3" y="192.5">PA1/ADC1</text>
<text x="173.7" y="192.5">PC6/TOSC1</text>
<text x="173.7" y="195.1">PC7/TOSC2</text>
<text x="189.3" y="194">29</text>
<text x="194.4" y="193.8">IN1B3</text>
<text x="231.3" y="194">5</text>
<text x="231.3" y="196.5">6</text>
<text x="236.3" y="192.5">4B</text>
<text x="236.3" y="195.1">5B</text>
<text x="236.3" y="197.6">6B</text>
<text x="246.3" y="192.5">4C</text>
<text x="246.3" y="195.1">5C</text>
<text x="246.3" y="197.6">6C</text>
<text x="252.8" y="194">12</text>
<text x="252.8" y="196.5">11</text>
<text x="280.7" y="193.8">A22</text>
<text x="280.7" y="196.3">A23</text>
<text x="286" y="196.5">37</text>
<text x="286" y="194">38</text>
<text x="292.2" y="197.6">PA3/ADC3</text>
<text x="292.2" y="195.1">PA2/ADC2</text>
<text x="292.2" y="192.5">PA1/ADC1</text>
<text x="323.6" y="192.5">PC6/TOSC1</text>
<text x="323.6" y="195.1">PC7/TOSC2</text>
<text x="339.1" y="194">29</text>
<text x="344.2" y="193.8">IN2B3</text>
<text x="81.5" y="199">7</text>
<text x="86.4" y="200.1">7B</text>
<text x="96.4" y="200.1">7C</text>
<text x="102.9" y="199">10</text>
<text x="130.9" y="198.8">A14</text>
<text x="130.9" y="201.4">A15</text>
<text x="130.9" y="203.9">A16</text>
<text x="136.2" y="201.6">35</text>
<text x="136.2" y="199">36</text>
<text x="142.3" y="202.7">PA5/ADC5</text>
<text x="142.3" y="200.1">PA4/ADC4</text>
<text x="176.3" y="200.1">PD0/RXD</text>
<text x="176.5" y="202.7">PD1/TXD</text>
<text x="189.3" y="199">14</text>
<text x="189.3" y="201.6">15</text>
<text x="194.4" y="198.8">RxDa</text>
<text x="194.4" y="203.9">En_a</text>
<text x="194.4" y="201.4">TxDa</text>
<text x="231.3" y="199">7</text>
<text x="236.3" y="200.1">7B</text>
<text x="246.3" y="200.1">7C</text>
<text x="252.8" y="199">10</text>
<text x="280.7" y="198.8">A24</text>
<text x="280.7" y="201.4">A25</text>
<text x="280.7" y="203.9">A26</text>
<text x="286" y="201.6">35</text>
<text x="286" y="199">36</text>
<text x="292.2" y="202.7">PA5/ADC5</text>
<text x="292.2" y="200.1">PA4/ADC4</text>
<text x="326.2" y="200.1">PD0/RXD</text>
<text x="326.4" y="202.7">PD1/TXD</text>
<text x="339.1" y="199">14</text>
<text x="339.1" y="201.6">15</text>
<text x="344.2" y="198.8">RxDb</text>
<text x="344.2" y="203.9">En_b</text>
<text x="344.2" y="201.4">TxDb</text>
<text x="84.9" y="204.1">ULN2003A</text>
<text x="130.9" y="206.5">A17</text>
<text x="136.2" y="206.7">33</text>
<text x="136.2" y="204.1">34</text>
<text x="142.3" y="207.8">PA7/ADC7</text>
<text x="142.3" y="205.2">PA6/ADC6</text>
<text x="176.2" y="205.2">PD2/INT0</text>
<text x="176.2" y="207.8">PD3/INT1</text>
<text x="189.3" y="204.1">16</text>
<text x="189.3" y="206.7">17</text>
<text x="189.3" y="209.2">18</text>
<text x="234.8" y="204.1">ULN2003A</text>
<text x="280.7" y="206.5">A27</text>
<text x="286" y="206.7">33</text>
<text x="286" y="204.1">34</text>
<text x="292.2" y="207.8">PA7/ADC7</text>
<text x="292.2" y="205.2">PA6/ADC6</text>
<text x="326.1" y="205.2">PD2/INT0</text>
<text x="326.1" y="207.8">PD3/INT1</text>
<text x="339.1" y="204.1">16</text>
<text x="339.1" y="206.7">17</text>
<text x="339.1" y="209.2">18</text>
<text x="106.9" y="215.4">COM</text>
<text x="115.6" y="214.3">9</text>
<text x="133.4" y="211.5">RS11</text>
<text x="133.4" y="214.1">RW12</text>
<text x="142.3" y="212.8">PB0/T0/XCK</text>
<text x="142.3" y="215.4">PB1/T1</text>
<text x="175.1" y="210.3">PD4/OC1B</text>
<text x="175.1" y="212.8">PD5/OC1A</text>
<text x="176.2" y="215.4">PD6/ICP1</text>
<text x="189.3" y="211.7">19</text>
<text x="189.3" y="214.3">20</text>
<text x="256.8" y="215.4">COM</text>
<text x="265.5" y="214.3">9</text>
<text x="283.3" y="211.5">RS21</text>
<text x="283.3" y="214.1">RW22</text>
<text x="292.2" y="212.8">PB0/T0/XCK</text>
<text x="292.2" y="215.4">PB1/T1</text>
<text x="324.9" y="210.3">PD4/OC1B</text>
<text x="324.9" y="212.8">PD5/OC1A</text>
<text x="326" y="215.4">PD6/ICP1</text>
<text x="339.1" y="211.7">19</text>
<text x="339.1" y="214.3">20</text>
<text x="85.1" y="216.6">IN1B0</text>
<text x="85.1" y="219.2">IN1B1</text>
<text x="85.1" y="221.7">IN1B2</text>
<text x="94.2" y="216.8">1</text>
<text x="94.2" y="219.4">2</text>
<text x="94.2" y="221.9">3</text>
<text x="99.1" y="217.9">1B</text>
<text x="99.1" y="220.5">2B</text>
<text x="109.1" y="217.9">1C</text>
<text x="109.1" y="220.5">2C</text>
<text x="115.6" y="216.8">16</text>
<text x="115.6" y="219.4">15</text>
<text x="115.6" y="221.9">14</text>
<text x="120.7" y="216.6">OUT1B0</text>
<text x="120.7" y="219.2">OU</text>
<text x="120.7" y="221.7">OU</text>
<text x="123.9" y="219.2">T1B1</text>
<text x="123.9" y="221.7">T1B2</text>
<text x="133.4" y="216.6">E1</text>
<text x="137.3" y="216.8">3</text>
<text x="137.3" y="219.4">4</text>
<text x="137.3" y="221.9">5</text>
<text x="142.3" y="217.9">PB2/AIN0/INT2</text>
<text x="142.3" y="220.5">PB3/AIN1/OC0</text>
<text x="176.5" y="217.9">PD7/OC2</text>
<text x="189.3" y="216.8">21</text>
<text x="235" y="216.6">IN2B0</text>
<text x="235" y="219.2">IN2B1</text>
<text x="235" y="221.7">IN2B2</text>
<text x="244" y="216.8">1</text>
<text x="244" y="219.4">2</text>
<text x="244" y="221.9">3</text>
<text x="249" y="217.9">1B</text>
<text x="249" y="220.5">2B</text>
<text x="259" y="217.9">1C</text>
<text x="259" y="220.5">2C</text>
<text x="265.5" y="216.8">16</text>
<text x="265.5" y="219.4">15</text>
<text x="265.5" y="221.9">14</text>
<text x="270.6" y="216.6">OUT2B0</text>
<text x="270.6" y="219.2">OUT2</text>
<text x="270.6" y="221.7">OUT2</text>
<text x="276.3" y="219.2">B1</text>
<text x="276.3" y="221.7">B2</text>
<text x="283.3" y="216.6">E2</text>
<text x="287.2" y="216.8">3</text>
<text x="287.2" y="219.4">4</text>
<text x="287.2" y="221.9">5</text>
<text x="292.2" y="217.9">PB2/AIN0/INT2</text>
<text x="292.2" y="220.5">PB3/AIN1/OC0</text>
<text x="326.3" y="217.9">PD7/OC2</text>
<text x="339.1" y="216.8">21</text>
<text x="85.1" y="224.2">IN1B3</text>
<text x="94.2" y="224.4">4</text>
<text x="94.2" y="227">5</text>
<text x="99.1" y="223">3B</text>
<text x="99.1" y="225.5">4B</text>
<text x="109.1" y="223">3C</text>
<text x="109.1" y="225.5">4C</text>
<text x="115.6" y="224.4">13</text>
<text x="115.6" y="227">12</text>
<text x="120.7" y="224.2">OU</text>
<text x="123.9" y="224.2">T1B3</text>
<text x="137.3" y="224.4">6</text>
<text x="137.3" y="227">7</text>
<text x="142.3" y="223">PB4/SS</text>
<text x="142.3" y="225.5">PB5/MOSI</text>
<text x="189.3" y="227">32</text>
<text x="235" y="224.2">IN2B3</text>
<text x="244" y="224.4">4</text>
<text x="244" y="227">5</text>
<text x="249" y="223">3B</text>
<text x="249" y="225.5">4B</text>
<text x="259" y="223">3C</text>
<text x="259" y="225.5">4C</text>
<text x="265.5" y="224.4">13</text>
<text x="265.5" y="227">12</text>
<text x="270.6" y="224.2">OUT2</text>
<text x="276.3" y="224.2">B3</text>
<text x="287.2" y="224.4">6</text>
<text x="287.2" y="227">7</text>
<text x="292.2" y="223">PB4/SS</text>
<text x="292.2" y="225.5">PB5/MOSI</text>
<text x="339.1" y="227">32</text>
<text x="94.2" y="229.5">6</text>
<text x="94.2" y="232.1">7</text>
<text x="99.1" y="228.1">5B</text>
<text x="99.1" y="230.6">6B</text>
<text x="99.1" y="233.2">7B</text>
<text x="109.1" y="228.1">5C</text>
<text x="109.1" y="230.6">6C</text>
<text x="109.1" y="233.2">7C</text>
<text x="115.6" y="229.5">11</text>
<text x="115.6" y="232.1">10</text>
<text x="137.3" y="229.5">8</text>
<text x="142.3" y="228.1">PB6/MISO</text>
<text x="142.3" y="230.6">PB7/SCK</text>
<text x="179.7" y="230.6">AVCC</text>
<text x="179.8" y="228.1">AREF</text>
<text x="189.3" y="229.5">30</text>
<text x="244" y="229.5">6</text>
<text x="244" y="232.1">7</text>
<text x="249" y="228.1">5B</text>
<text x="249" y="230.6">6B</text>
<text x="249" y="233.2">7B</text>
<text x="259" y="228.1">5C</text>
<text x="259" y="230.6">6C</text>
<text x="259" y="233.2">7C</text>
<text x="265.5" y="229.5">11</text>
<text x="265.5" y="232.1">10</text>
<text x="287.2" y="229.5">8</text>
<text x="292.2" y="228.1">PB6/MISO</text>
<text x="292.2" y="230.6">PB7/SCK</text>
<text x="329.6" y="230.6">AVCC</text>
<text x="329.7" y="228.1">AREF</text>
<text x="339.1" y="229.5">30</text>
<text x="97.6" y="237.1">ULN2003A</text>
<text x="140.8" y="234.6">ATMEGA32</text>
<text x="247.5" y="237.1">ULN2003A</text>
<text x="290.7" y="234.6">ATMEGA32</text>
<text x="442" y="359.4">FILE NAME:</text>
<text x="506.3" y="358.9">DATE:</text>
<text x="441.7" y="364.9">DESIGN TITLE:</text>
<text x="442" y="370.2">PATH:</text>
<text x="506.5" y="368.3">PAGE:</text>
<text x="442" y="375.2">BY:</text>
<text x="447.6" y="375.2">@AUTHOR</text>
<text x="487.8" y="375.3">REV:</text>
<text x="506.5" y="375.3">TIME:</text>
<text x="515.3" y="375.3">10:36:12</text>
</g>
</svg>
